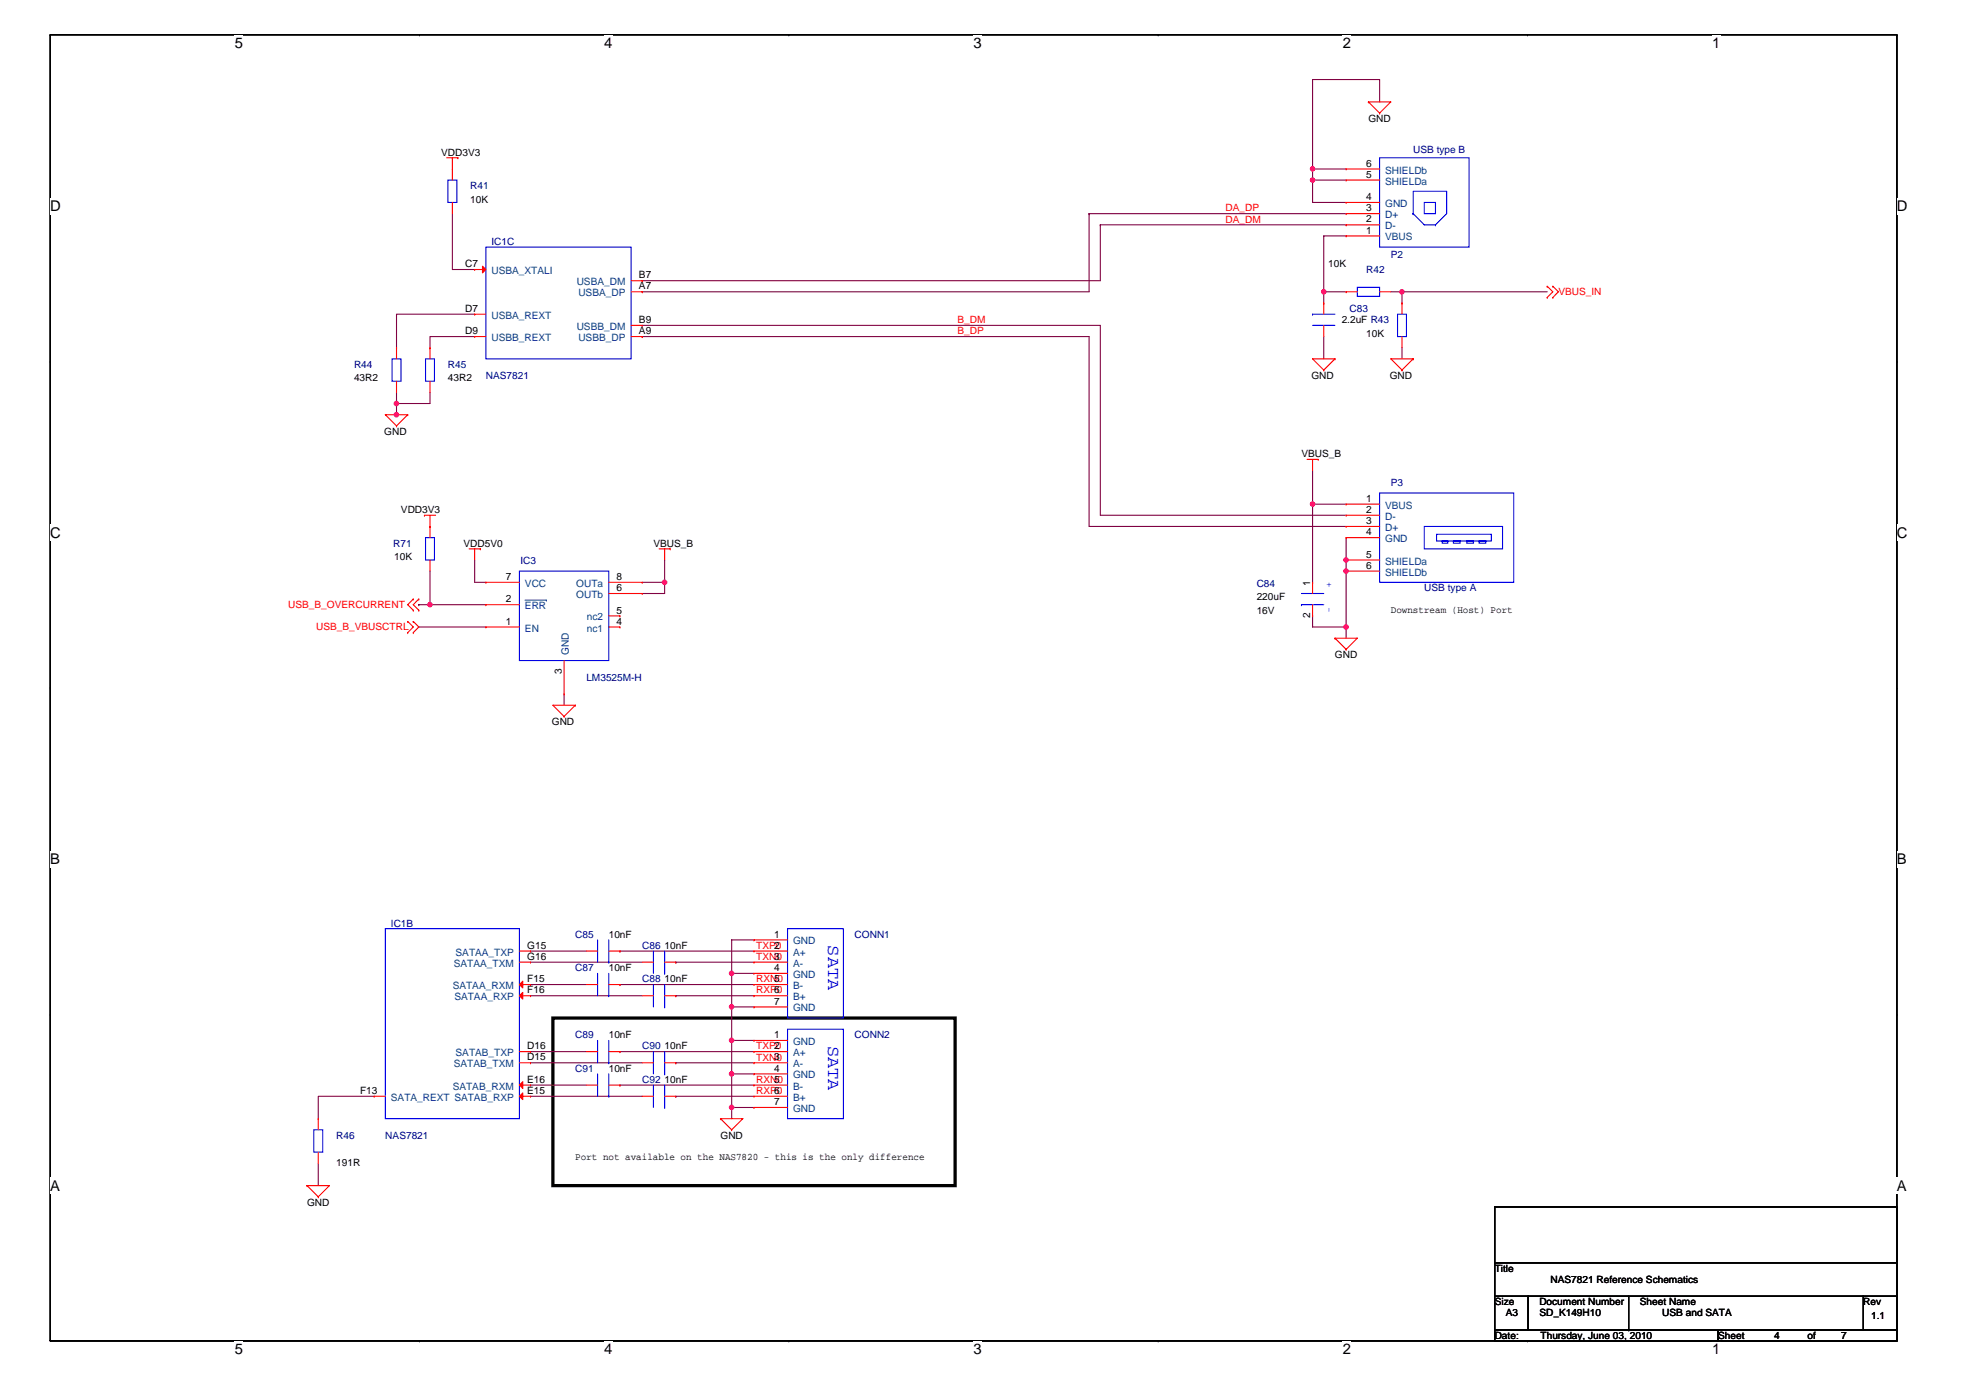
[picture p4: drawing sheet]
<svg xmlns="http://www.w3.org/2000/svg" width="420mm" height="297mm" viewBox="0 0 420 297" stroke-linecap="round" stroke-linejoin="round" font-family="sans-serif">
<path d="M10.7 7.5h394.7v279.1h-394.7z" fill="none" stroke="#000" stroke-width=".23"/>
<g fill="#fff">
<path d="M50.2 7.5h1.7v3.5h-1.7z"/>
<path d="M50.2 286.6h1.7v3.5h-1.7z"/>
</g>
<path d="M89.7 7.5h.1M89.7 286.6h.1" fill="none" stroke="#000" stroke-width=".23"/>
<g fill="#fff">
<path d="M129.1 7.5h1.8v3.5h-1.8z"/>
<path d="M129.1 286.6h1.8v3.5h-1.8z"/>
</g>
<path d="M168.6 7.5h.1M168.6 286.6h.1" fill="none" stroke="#000" stroke-width=".23"/>
<g fill="#fff">
<path d="M208 7.5h1.8v3.5h-1.8z"/>
<path d="M208 286.6h1.8v3.5h-1.8z"/>
</g>
<path d="M247.5 7.5h.1M247.5 286.6h.1" fill="none" stroke="#000" stroke-width=".23"/>
<g fill="#fff">
<path d="M287 7.5h1.7v3.5h-1.7z"/>
<path d="M287 286.6h1.7v3.5h-1.7z"/>
</g>
<path d="M326.4 7.5h.1M326.4 286.6h.1" fill="none" stroke="#000" stroke-width=".23"/>
<g fill="#fff">
<path d="M365.9 7.5h1.8v3.5h-1.8z"/>
<path d="M365.9 286.6h1.8v3.5h-1.8z"/>
<path d="M10.7 42.3h2.3v3.5h-2.3z"/>
<path d="M405.4 42.3h2.3v3.5h-2.3z"/>
<path d="M10.7 112.1h2.3v3.5h-2.3z"/>
<path d="M405.4 112.1h2.3v3.5h-2.3z"/>
</g>
<path d="M10.7 77.2h.1M405.4 77.2h.1" fill="none" stroke="#000" stroke-width=".23"/>
<g fill="#fff">
<path d="M10.7 181.9h2.1v3.5h-2.1z"/>
<path d="M405.4 181.9h2.1v3.5h-2.1z"/>
</g>
<path d="M10.7 147h.1M405.4 147h.1" fill="none" stroke="#000" stroke-width=".23"/>
<g fill="#fff">
<path d="M10.7 251.7h2.1v3.5h-2.1z"/>
<path d="M405.4 251.7h2.1v3.5h-2.1z"/>
</g>
<path d="M10.7 216.8h.1M405.4 216.8h.1M319.4 257.9h86v12h-86zM319.4 257.9h86v28.7h-86zM319.4 269.9h86v7.1h-86zM319.4 277h7.2v7.2h-7.2zM326.6 277h71.6v7.2h-71.6zM348.1 277v7.2M398.2 277h7.2v7.2h-7.2zM319.4 284.2h47.8v2.4h-47.8zM348.1 284.2h.1M367.2 284.2h38.2v2.4h-38.2z" fill="none" stroke="#000" stroke-width=".23"/>
<path d="M118.2 217.6h85.9v35.8h-85.9z" fill="none" stroke="#000" stroke-width=".7"/>
<g fill="none" stroke="#800040" stroke-width=".23">
<path d="M280.5 38.5h7.2M280.5 38.5h.1M280.5 36.1v7.2h7.2M280.5 36.1h.1M294.8 21.8v-4.8h-14.3v19.1h7.2M96.7 45.7v11.9h4.7M232.8 45.7v16.7h-95.5M232.8 45.7h.1M232.8 45.7h54.9M235.2 48h.1M235.2 48v12h-97.9M235.2 48h52.5"/>
<path d="M287.7 50.4h-4.8v12M101.4 67.1h-16.7v7.2M101.4 71.9h-9.5v2.4M137.3 71.9h95.5v40.6h54.9M137.3 69.5h97.9v40.6h52.5M137.3 71.9h.1M137.3 69.5h.1M282.9 62.4h.1M282.9 62.4h4.8M282.9 71.9v4.8M282.9 62.4v2.3M297.2 62.4h2.4"/>
<path d="M299.6 62.4h.1M299.6 62.4h31.1M299.6 74.3v2.4M299.6 62.4v2.3M84.7 86.2h.1M84.7 83.9v2.3M84.7 86.2v2.4M91.9 83.9v2.3h-7.2M101.4 119.7v4.7h2.4M142 119.7v4.7M280.5 100.6v23.8M280.5 107.7h.1"/>
<path d="M280.5 107.7h7.2M287.7 119.7h.1M287.7 114.9v4.8M287.7 119.7v16.7M89.5 134h14.3M89.5 129.2h.1M91.9 129.2h.1M91.9 122v7.2h-2.4M91.9 129.2h11.9M137.3 124.4h4.7M142 124.4h.1M142 124.4v2.4h-4.7"/>
<path d="M280.5 131.6v2.4h7.2M287.7 134h.1M287.7 122h.1M120.6 148.3v2.4M113.4 203.2h11.9M113.4 205.6h23.9M113.4 210.4h11.9M113.4 212.8h23.9M132.5 203.2h.1M132.5 210.4h.1M132.5 203.2h28.6M132.5 210.4h28.6"/>
<path d="M144.4 205.6h.1M144.4 212.8h.1M144.4 205.6h16.7M144.4 212.8h16.7M156.4 215.2h.1M156.4 208h4.7M156.4 208v7.2h4.7M156.4 208h.1M156.4 215.2v7.1M161.1 200.9h-4.7v7.1M80 234.3h-12v4.8M113.4 224.7h11.9"/>
<path d="M113.4 227.1h23.9M113.4 231.9h11.9M113.4 234.3h23.9M132.5 224.7h.1M132.5 231.9h.1M132.5 224.7h28.6M132.5 231.9h28.6M144.4 227.1h.1M144.4 234.3h.1M144.4 227.1h16.7M144.4 234.3h16.7M156.4 222.3h.1"/>
<path d="M156.4 222.3v7.2M156.4 229.5h4.7M156.4 236.7h.1M156.4 229.5v7.2h4.7M156.4 229.5h.1M156.4 236.7v2.4M156.4 222.3h4.7M68 248.6v4.8"/>
</g>
<g fill="#f0f" stroke="#f0f" stroke-width=".23">
<circle cx="287.7" cy="119.7" r=".47"/>
<circle cx="280.5" cy="107.7" r=".47"/>
<circle cx="287.7" cy="134" r=".47"/>
<circle cx="287.7" cy="122" r=".47"/>
<circle cx="84.7" cy="86.2" r=".47"/>
<circle cx="84.7" cy="88.6" r=".47"/>
<circle cx="91.9" cy="129.2" r=".47"/>
<circle cx="142" cy="124.4" r=".47"/>
<circle cx="156.3" cy="215.2" r=".47"/>
<circle cx="156.3" cy="222.3" r=".47"/>
<circle cx="156.3" cy="236.6" r=".47"/>
<circle cx="156.3" cy="229.5" r=".47"/>
<circle cx="156.3" cy="208" r=".47"/>
<circle cx="280.5" cy="38.5" r=".47"/>
<circle cx="280.5" cy="36.1" r=".47"/>
<circle cx="282.9" cy="62.4" r=".47"/>
<circle cx="299.6" cy="62.4" r=".47"/>
</g>
<g fill="none" stroke="#f00" stroke-width=".23">
<path d="M95.5 33.7h2.4M96.7 33.7v2.4M96.7 36.1h.1M96.7 36.1v2.4M97.9 33.7h.1M287.7 38.5h.1M287.7 36.1h.1M287.7 38.5h7.1M287.7 36.1h7.1M292.4 21.8h4.8l-2.4 2.4M292.4 21.8h.1M292.4 21.8l2.4 2.4"/>
<path d="M294.8 24.2h.1M96.7 43.3v2.4M101.4 57.6h.1M101.4 57.6h2.4M134.9 60h2.4M137.3 60h.1M287.7 50.4h.1M287.7 48h.1M287.7 45.7h.1M287.7 43.3h.1M287.7 50.4h7.1M287.7 48h7.1"/>
<path d="M287.7 45.7h7.1M287.7 43.3h7.1M84.7 74.3h.1M84.7 74.3v2.4M91.9 74.3h.1M91.9 74.3v2.4M101.4 67.1h.1M101.4 71.9h.1M101.4 67.1h2.4M101.4 71.9h2.4M134.9 62.4h2.4M134.9 69.5h2.4"/>
<path d="M134.9 71.9h2.4M137.3 62.4h.1M137.3 69.5h.1M137.3 71.9h.1M282.9 79.1h.1M282.9 69.5v2.4M282.9 64.7h.1M282.9 64.7v2.4M285.3 76.7h-4.8l2.4 2.4M285.3 76.7h.1M285.3 76.7l-2.4 2.4M287.7 62.4h.1"/>
<path d="M287.7 62.4h2.4M294.8 62.4h2.4M299.6 79.1h.1M299.6 71.9v2.4M299.6 64.7h.1M299.6 64.7v2.4M302 76.7h-4.8l2.4 2.4M302 76.7h.1M302 76.7l-2.4 2.4M330.7 63.6h.1M330.7 61.2h.1M330.7 61.2l1.2 1.2-1.2 1.2"/>
<path d="M331.9 61.2h.1M331.9 63.6h.1M331.9 61.2l1.1 1.2-1.1 1.2M84.7 91h.1M84.7 81.5v2.4M87.1 88.6h-4.8l2.4 2.4M87.1 88.6h.1M87.1 88.6l-2.4 2.4M91.9 81.5v2.4M279.3 98.2h2.4M280.5 98.2v2.4M281.7 98.2h.1"/>
<path d="M90.7 110.1h.1M90.7 110.1h2.4M91.9 110.1v2.4M91.9 119.7v2.3M91.9 112.5h.1M91.9 112.5v2.4M100.3 117.3h2.3M101.4 117.3v2.4M102.6 117.3h.1M140.9 117.3h2.3M142 117.3v2.4M143.2 117.3h.1"/>
<path d="M287.7 107.7h.1M287.7 110.1h.1M287.7 112.5h.1M287.7 114.9h.1M287.7 119.7h.1M287.7 110.1h7.1M287.7 107.7h7.1M287.7 112.5h7.1M287.7 114.9h7.1M287.7 119.7h7.1M87.1 135.2h.1M87.1 132.8h.1"/>
<path d="M87.1 132.8l1.2 1.2-1.2 1.2M88.3 132.8h.1M88.3 135.2h.1M88.3 128h.1M88.3 130.4h.1M88.3 132.8l1.2 1.2-1.2 1.2M88.3 128l-1.2 1.2 1.2 1.2M89.5 130.4h.1M89.5 128h.1M89.5 128l-1.2 1.2 1.2 1.2M103.8 124.4h.1M103.8 129.2h.1"/>
<path d="M103.8 134h.1M103.8 124.4h7.2M103.8 129.2h7.2M103.8 134h7.2M130.1 124.4h7.2M130.1 126.8h7.2M130.1 134h2.4M130.1 131.6h2.4M132.5 134h.1M132.5 131.6h.1M137.3 126.8h.1M137.3 124.4h.1"/>
<path d="M280.5 124.4h.1M280.5 131.6h.1M280.5 124.4v2.4M280.5 129.2v2.4M285.3 136.4h4.8l-2.4 2.4M285.3 136.4h.1M285.3 136.4l2.4 2.4M287.7 138.8h.1M287.7 122h.1M287.7 122h7.1M120.6 153.1h.1M120.6 148.3h.1"/>
<path d="M120.6 141.2v7.1M122.9 150.7h-4.7l2.4 2.4M122.9 150.7h.1M122.9 150.7l-2.3 2.4M111 210.4h2.4M111 203.2h2.4M111 205.6h2.4M111 212.8h2.4M113.4 210.4h.1M113.4 212.8h.1M113.4 205.6h.1M113.4 203.2h.1"/>
<path d="M125.3 210.4h2.4M125.3 203.2h2.4M130.1 210.4h2.4M130.1 203.2h2.4M132.5 210.4h.1M132.5 203.2h.1M137.3 212.8h2.3M137.3 205.6h2.3M142 205.6h2.4M142 212.8h2.4M144.4 212.8h.1M144.4 205.6h.1"/>
<path d="M161.1 200.9h.1M161.1 203.2h.1M161.1 205.6h.1M161.1 208h.1M161.1 210.4h.1M161.1 212.8h.1M161.1 215.2h.1M161.1 210.4h7.2M161.1 203.2h7.2M161.1 200.9h7.2M161.1 205.6h7.2M161.1 208h7.2"/>
<path d="M161.1 212.8h7.2M161.1 215.2h7.2M68 239.1h.1M68 239.1v2.3M80 234.3h.1M80 234.3h2.3M111 234.3h2.4M111 227.1h2.4M111 231.9h2.4M111 224.7h2.4M113.4 231.9h.1M113.4 234.3h.1"/>
<path d="M113.4 227.1h.1M113.4 224.7h.1M125.3 231.9h2.4M125.3 224.7h2.4M130.1 231.9h2.4M130.1 224.7h2.4M132.5 231.9h.1M132.5 224.7h.1M137.3 234.3h2.3M137.3 227.1h2.3M142 234.3h2.4M142 227.1h2.4"/>
<path d="M144.4 234.3h.1M144.4 227.1h.1M154 239.1h4.8l-2.4 2.3M154 239.1h.1M154 239.1l2.4 2.3M161.1 222.3h.1M161.1 224.7h.1M161.1 227.1h.1M161.1 229.5h.1M161.1 231.9h.1M161.1 234.3h.1M161.1 236.7h.1"/>
<path d="M161.1 234.3h7.2M161.1 227.1h7.2M161.1 231.9h7.2M161.1 222.3h7.2M161.1 224.7h7.2M161.1 229.5h7.2M161.1 236.7h7.2M65.6 253.4h4.8l-2.4 2.4M65.6 253.4h.1M65.6 253.4l2.4 2.4M68 255.8h.1M68 246.2v2.4"/>
<path d="M156.4 241.4h.1"/>
</g>
<g fill="none" stroke="#00f" stroke-width=".23">
<path d="M95.7 38.5h1.9v4.8h-1.9zM294.8 33.7h19.2v19.1h-19.2zM103.8 52.8h31.1v23.9h-31.1zM302 45.7h.1M302 45.7l2.4 2.3h2.4M302 45.7v-4.8h7.2v4.8l-2.4 2.3M304.4 43.3h2.4v2.4h-2.4zM306.8 48h.1M83.8 76.7h1.9v4.8h-1.9zM90.9 76.7h1.9v4.8h-1.9zM280.5 69.5h4.8M280.5 67.1h.1"/>
<path d="M280.5 67.1h4.8M290.1 61.4h4.7v1.9h-4.7zM298.7 67.1h1.9v4.8h-1.9zM90.9 114.9h1.9v4.8h-1.9zM294.8 105.3h28.7v19.1h-28.7zM304.4 112.5h16.7v4.8h-16.7zM307 114.2h11.7v1.4h-11.7zM308.2 115.6h1.2v.5h-1.2zM310.6 115.6h1.4v.5h-1.4zM313.5 115.6h1.4v.5h-1.4zM316.1 115.6h1.4v.5h-1.4zM111 122h19.1v19.2h-19.1z"/>
<path d="M278.1 126.8h4.8M278.1 129.2h.1M278.1 129.2h4.8M82.3 198.5h28.7v40.6h-28.7zM168.3 198.5h11.9v19.1h-11.9zM127.7 208v4.8M127.7 200.9v4.7M130.1 212.8h.1M130.1 205.6h.1M130.1 200.9v4.7M130.1 208v4.8M139.6 210.4v4.8"/>
<path d="M139.6 203.2v4.8M142 215.2h.1M142 208h.1M142 203.2v4.8M142 210.4v4.8M168.3 219.9h11.9v19.2h-11.9zM127.7 229.5v4.8M127.7 222.3v4.8M130.1 234.3h.1M130.1 227.1h.1M130.1 222.3v4.8M130.1 229.5v4.8"/>
<path d="M139.6 231.9v4.8M139.6 224.7v4.8M142 236.7h.1M142 229.5h.1M142 224.7v4.8M142 231.9v4.8M67.1 241.4h1.9v4.8h-1.9z"/>
</g>
<g fill="#f00" stroke="#f00" stroke-width=".23">
<path d="M103.1 56.9l.7 .7-.7 .7z"/>
<path d="M111.7 209.7v1.4l-.7-.7z"/>
<path d="M111 212.8l.7-.7v1.4z"/>
<path d="M111 231.9l.7-.7v1.4z"/>
<path d="M111.7 233.6v1.4l-.7-.7z"/>
</g>
<path d="M112.2 128.2h4.6M116.8 128.2h.1" fill="none" stroke="#004080" stroke-width=".21"/>
<g font-size="3.8" fill="#00f">
<text x="177" y="202" transform="rotate(90 177 202)">SATA</text>
<text x="177" y="223.5" transform="rotate(90 177 223.5)">SATA</text>
</g>
<g font-size="3.2">
<text x="50.2" y="10.3">5</text>
<text x="129.1" y="10.3">4</text>
<text x="208" y="10.3">3</text>
<text x="287" y="10.3">2</text>
<text x="365.9" y="10.3">1</text>
<text x="10.7" y="45.1">D</text>
<text x="405.4" y="45.1">D</text>
<text x="10.7" y="114.9">C</text>
<text x="405.4" y="114.9">C</text>
<text x="10.7" y="184.7">B</text>
<text x="405.4" y="184.7">B</text>
<text x="10.7" y="254.5">A</text>
<text x="405.4" y="254.5">A</text>
<text x="50.2" y="289.4">5</text>
<text x="129.1" y="289.4">4</text>
<text x="208" y="289.4">3</text>
<text x="287" y="289.4">2</text>
<text x="365.9" y="289.4">1</text>
</g>
<g font-size="2.2">
<text x="292" y="35.6">6</text>
<text x="292" y="38">5</text>
<text x="292" y="47.5">2</text>
<text x="292" y="45.1">3</text>
<text x="292" y="42.8">4</text>
<text x="292" y="49.9">1</text>
<text x="99.4" y="57.1">C7</text>
<text x="136.6" y="59.5">B7</text>
<text x="136.6" y="61.8">A7</text>
<text x="99.4" y="66.6">D7</text>
<text x="99.4" y="71.4">D9</text>
<text x="136.6" y="71.4">A9</text>
<text x="136.6" y="69">B9</text>
<text x="292" y="107.2">1</text>
<text x="292" y="109.6">2</text>
<text x="292" y="112">3</text>
<text x="292" y="114.4">4</text>
<text x="292" y="119.2">5</text>
<text x="108.1" y="123.9">7</text>
<text x="131.8" y="123.9">8</text>
<text x="280" y="125.2" transform="rotate(-90 280 125.2)">1</text>
<text x="292" y="121.5">6</text>
<text x="108.1" y="128.7">2</text>
<text x="131.8" y="131.1">5</text>
<text x="131.8" y="126.3">6</text>
<text x="108.1" y="133.5">1</text>
<text x="131.8" y="133.5">4</text>
<text x="280" y="132.1" transform="rotate(-90 280 132.1)">2</text>
<text x="120" y="144" transform="rotate(-90 120 144)">3</text>
<text x="112.7" y="202.7">G15</text>
<text x="165.4" y="200.3">1</text>
<text x="165.4" y="202.7">2</text>
<text x="112.7" y="209.9">F15</text>
<text x="112.7" y="205.1">G16</text>
<text x="165.4" y="205.1">3</text>
<text x="165.4" y="207.5">4</text>
<text x="165.4" y="209.9">5</text>
<text x="112.7" y="212.3">F16</text>
<text x="165.4" y="212.3">6</text>
<text x="165.4" y="214.7">7</text>
<text x="165.4" y="221.8">1</text>
<text x="112.7" y="226.6">D15</text>
<text x="112.7" y="224.2">D16</text>
<text x="165.4" y="224.2">2</text>
<text x="165.4" y="226.6">3</text>
<text x="77" y="233.8">F13</text>
<text x="112.7" y="231.4">E16</text>
<text x="112.7" y="233.8">E15</text>
<text x="165.4" y="229">4</text>
<text x="165.4" y="231.4">5</text>
<text x="165.4" y="233.8">6</text>
<text x="165.4" y="236.2">7</text>
</g>
<g font-size="2.2" fill="#004080">
<text x="296" y="39.5">SHIELDa</text>
<text x="296" y="37.1">SHIELDb</text>
<text x="296" y="46.6">D+</text>
<text x="296" y="44.2">GND</text>
<text x="296" y="51.4">VBUS</text>
<text x="296" y="49">D-</text>
<text x="105" y="58.6">USBA_XTALI</text>
<text x="123.2" y="61">USBA_DM</text>
<text x="123.6" y="63.3">USBA_DP</text>
<text x="105" y="68.1">USBA_REXT</text>
<text x="123.2" y="70.5">USBB_DM</text>
<text x="105" y="72.9">USBB_REXT</text>
<text x="123.6" y="72.9">USBB_DP</text>
<text x="296" y="108.7">VBUS</text>
<text x="296" y="111.1">D-</text>
<text x="296" y="113.5">D+</text>
<text x="296" y="115.9">GND</text>
<text x="112.2" y="125.4">VCC</text>
<text x="123.2" y="125.4">OUTa</text>
<text x="296" y="120.6">SHIELDa</text>
<text x="296" y="123">SHIELDb</text>
<text x="112.2" y="130.2">ERR</text>
<text x="123.2" y="127.8">OUTb</text>
<text x="112.2" y="135">EN</text>
<text x="125.4" y="135">nc1</text>
<text x="125.4" y="132.6">nc2</text>
<text x="121.5" y="140" transform="rotate(-90 121.5 140)">GND</text>
<text x="169.5" y="201.8">GND</text>
<text x="97" y="206.6">SATAA_TXM</text>
<text x="97.4" y="204.2">SATAA_TXP</text>
<text x="169.5" y="204.2">A+</text>
<text x="169.5" y="206.6">A-</text>
<text x="169.5" y="209">GND</text>
<text x="96.7" y="211.4">SATAA_RXM</text>
<text x="97.1" y="213.8">SATAA_RXP</text>
<text x="169.5" y="211.4">B-</text>
<text x="169.5" y="213.8">B+</text>
<text x="169.5" y="216.2">GND</text>
<text x="97.4" y="225.7">SATAB_TXP</text>
<text x="169.5" y="223.3">GND</text>
<text x="169.5" y="225.7">A+</text>
<text x="96.7" y="232.9">SATAB_RXM</text>
<text x="97" y="228.1">SATAB_TXM</text>
<text x="169.5" y="228.1">A-</text>
<text x="169.5" y="230.5">GND</text>
<text x="169.5" y="232.9">B-</text>
<text x="83.5" y="235.2">SATA_REXT SATAB_RXP</text>
<text x="169.5" y="235.2">B+</text>
<text x="169.5" y="237.6">GND</text>
</g>
<g font-size="2.1">
<text x="292.4" y="26.1">GND</text>
<text x="94.3" y="33.3">VDD3V3</text>
<text x="100.5" y="43.3">10K</text>
<text x="283.9" y="57.1">10K</text>
<text x="286.7" y="69.1">2.2uF R43</text>
<text x="292" y="71.9">10K</text>
<text x="75.7" y="81.5">43R2</text>
<text x="95.7" y="81.5">43R2</text>
<text x="280.3" y="81">GND</text>
<text x="297" y="81">GND</text>
<text x="82.1" y="92.9">GND</text>
<text x="278.1" y="97.7">VBUS_B</text>
<text x="85.7" y="109.7">VDD3V3</text>
<text x="84.3" y="119.7">10K</text>
<text x="99.1" y="116.8">VDD5V0</text>
<text x="139.6" y="116.8">VBUS_B</text>
<text x="268.6" y="128.3">220uF</text>
<text x="268.6" y="131.1">16V</text>
<text x="297.2" y="130.9">Downstream (Host) Port</text>
<text x="285.3" y="140.7">GND</text>
<text x="117.9" y="155">GND</text>
<text x="130.1" y="200.4">10nF</text>
<text x="142" y="202.8">10nF</text>
<text x="130.1" y="207.5">10nF</text>
<text x="142" y="209.9">10nF</text>
<text x="130.1" y="221.9">10nF</text>
<text x="142" y="224.3">10nF</text>
<text x="130.1" y="229">10nF</text>
<text x="142" y="231.4">10nF</text>
<text x="154" y="243.4">GND</text>
<text x="71.8" y="249.1">191R</text>
<text x="122.9" y="247.9">Port not available on the NAS7820 - this is the only difference</text>
<text x="65.6" y="257.7">GND</text>
<text x="319.4" y="271.8">Title</text>
<text x="331.4" y="274.2">NAS7821 Reference Schematics</text>
<text x="319.4" y="278.9">Size</text>
<text x="321.8" y="281.3">A3</text>
<text x="329" y="278.9">Document Number</text>
<text x="329" y="281.3">SD_K149H10</text>
<text x="350.5" y="278.9">Sheet Name</text>
<text x="355.2" y="281.3">USB and SATA</text>
<text x="398.2" y="278.9">Rev</text>
<text x="399.9" y="281.8">1.1</text>
<text x="319.4" y="286.1">Date:</text>
<text x="329.2" y="286.1">Thursday, June 03, 2010</text>
<text x="367.2" y="286.1">Sheet</text>
<text x="379.1" y="286.1">4</text>
<text x="386.3" y="286.1">of</text>
<text x="393.5" y="286.1">7</text>
</g>
<g font-size="2.1" fill="#000080">
<text x="302" y="32.8">USB type B</text>
<text x="100.5" y="40.4">R41</text>
<text x="105" y="52.3">IC1C</text>
<text x="292" y="58.3">R42</text>
<text x="297.2" y="55.2">P2</text>
<text x="288.4" y="66.7">C83</text>
<text x="75.7" y="78.6">R44</text>
<text x="95.7" y="78.6">R45</text>
<text x="103.8" y="81">NAS7821</text>
<text x="297.2" y="103.9">P3</text>
<text x="84" y="116.8">R71</text>
<text x="111.2" y="120.6">IC3</text>
<text x="268.6" y="125.4">C84</text>
<text x="304.4" y="126.4">USB type A</text>
<text x="125.3" y="145.5">LM3525M-H</text>
<text x="83.5" y="198">IC1B</text>
<text x="122.9" y="200.4">C85</text>
<text x="137.3" y="202.8">C86</text>
<text x="182.6" y="200.4">CONN1</text>
<text x="122.9" y="207.5">C87</text>
<text x="137.3" y="209.9">C88</text>
<text x="122.9" y="221.9">C89</text>
<text x="182.6" y="221.9">CONN2</text>
<text x="137.3" y="224.3">C90</text>
<text x="122.9" y="229">C91</text>
<text x="137.3" y="231.4">C92</text>
<text x="71.8" y="243.4">R46</text>
<text x="82.3" y="243.4">NAS7821</text>
</g>
<g font-size="2.1" fill="#f00">
<text x="261.9" y="47.6">DA_DM</text>
<text x="261.9" y="45.2">DA_DP</text>
<text x="333" y="63.1">VBUS_IN</text>
<text x="204.6" y="71.4">B_DP</text>
<text x="204.6" y="69">B_DM</text>
<text x="61.6" y="129.9">USB_B_OVERCURRENT</text>
<text x="67.6" y="134.7">USB_B_VBUSCTRL</text>
<text x="161.6" y="202.8">TXP0</text>
<text x="161.6" y="205.1">TXN0</text>
<text x="161.6" y="209.9">RXN0</text>
<text x="161.6" y="212.3">RXP0</text>
<text x="161.6" y="226.6">TXN0</text>
<text x="161.6" y="224.2">TXP0</text>
<text x="161.6" y="233.8">RXP0</text>
<text x="161.6" y="231.4">RXN0</text>
</g>
<g font-size="2.1" fill="#00f">
<text x="283.5" y="124.4" transform="rotate(90 283.5 124.4)">+</text>
<text x="283.5" y="129.7" transform="rotate(90 283.5 129.7)">-</text>
</g>
</svg>
